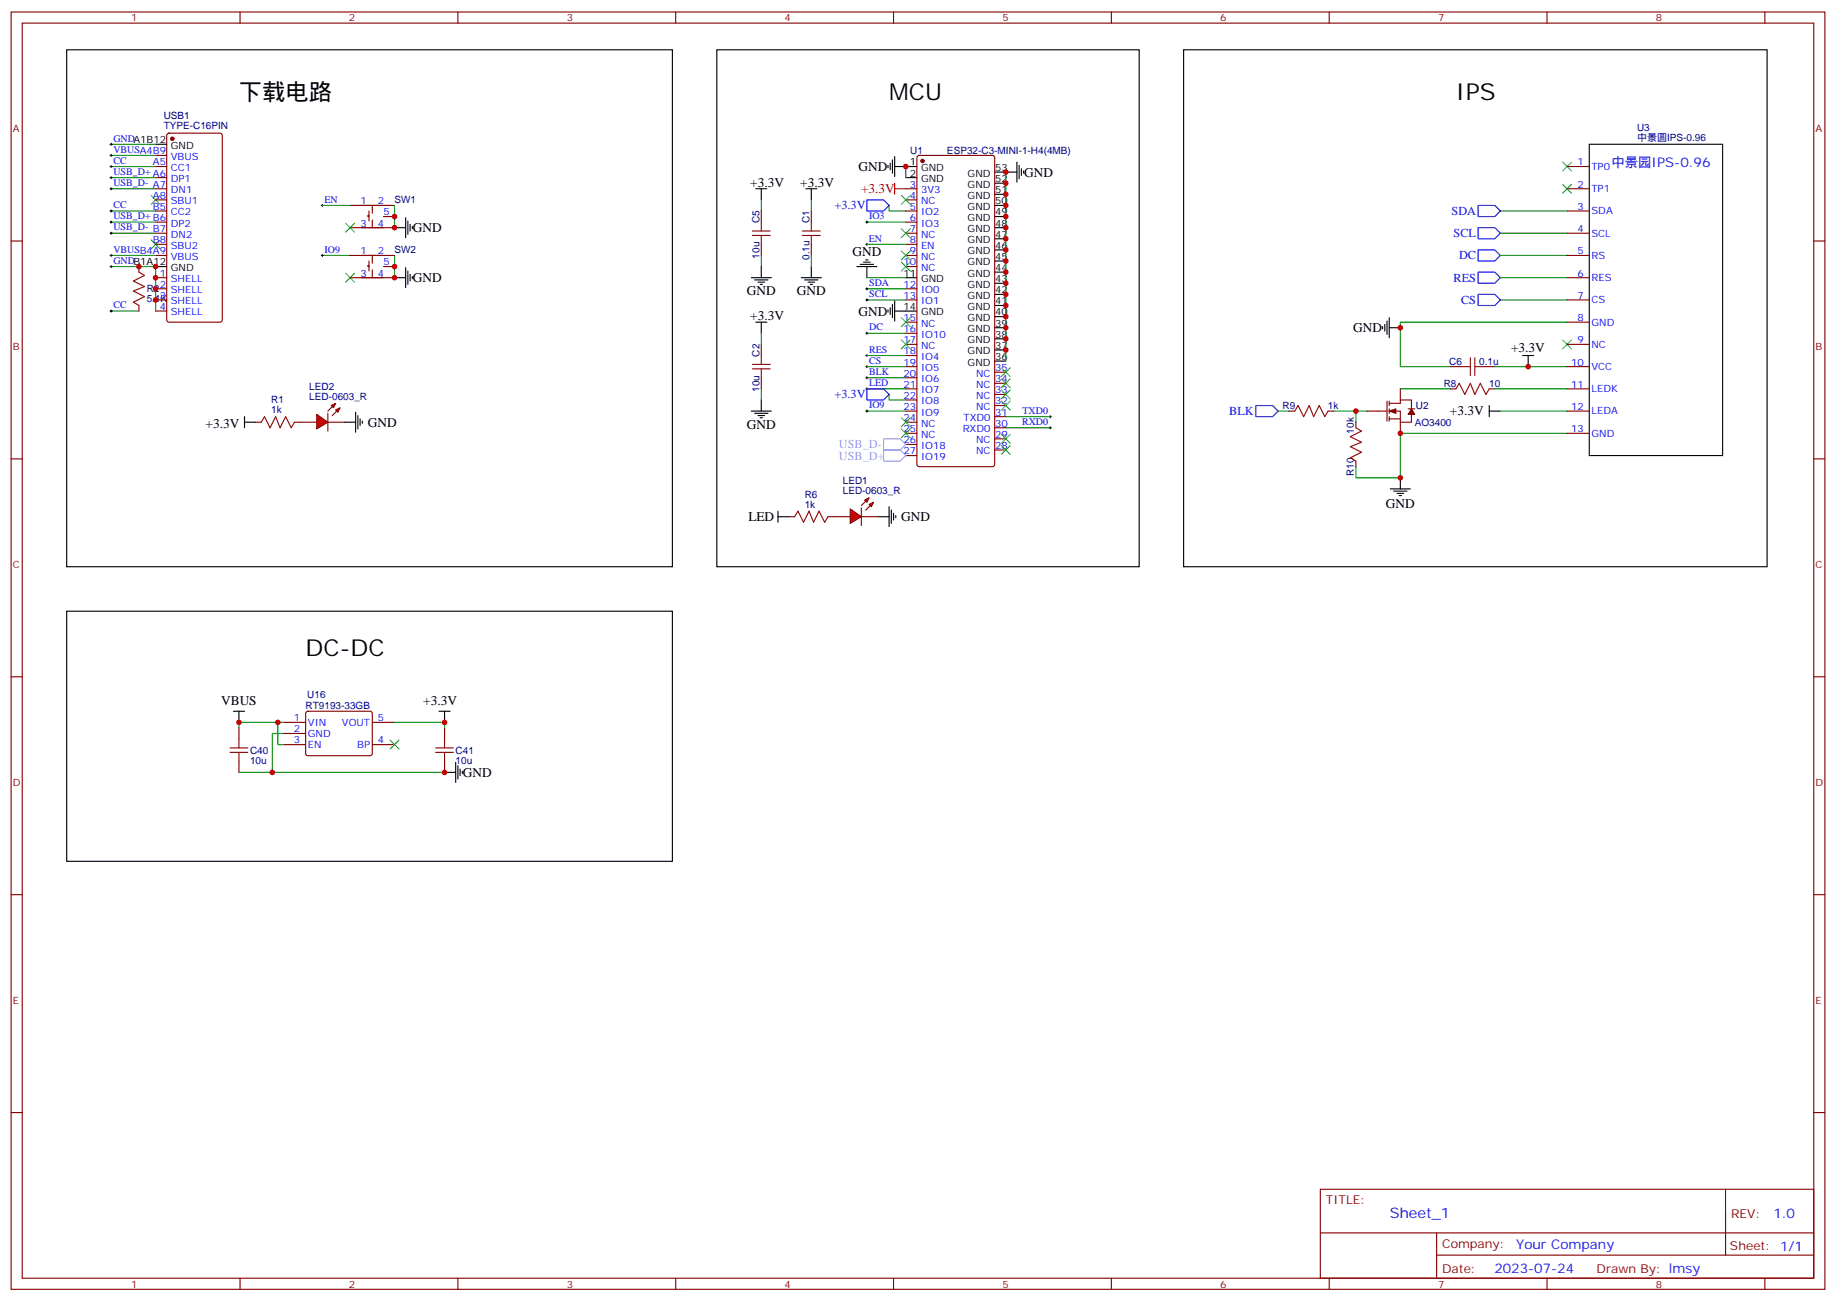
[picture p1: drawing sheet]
<svg xmlns="http://www.w3.org/2000/svg" width="583mm" height="413mm" viewBox="0 0 583 413" stroke-linecap="round" stroke-linejoin="round" font-family="sans-serif">
<g fill="none" stroke="#870000" stroke-width=".35">
<path d="M3.5 3.8h575.8v405.4h-575.8zM7.1 7.3h568.6v398.3h-568.6zM76.2 3.8v3.5M145.3 3.8v3.5M214.5 3.8v3.5M283.6 3.8v3.5M352.8 3.8v3.5M421.9 3.8v3.5M491.1 3.8v3.5M560.2 3.8v3.5M49.4 59.9h3.5M49.4 49.3h3.5"/>
<path d="M49.4 52.8h3.5M49.4 56.4h3.5M53.2 42.5l.4-.2h16.2l.7 .4 .1 58.8-.5 .7h-16.5l-.6-.4-.1-58.8zM287.5 59.9h3.5M291.3 49.5l.4-.2h23.3l.7 .4v97.7l-.4 .6-23.6 .1-.6-.5-.1-97.6zM3.5 76.5h3.6M49.4 77.5h3.5M49.4 74h3.5M49.4 70.5h3.5M49.4 67h3.5M49.4 63.4h3.5M257.5 67v3.5"/>
<path d="M257.5 77.5v3.6M287.5 77.5h3.5M287.5 74h3.5M287.5 70.5h3.5M287.5 67h3.5M287.5 63.4h3.5M575.7 76.5h3.6M44.1 84.6v1.8M44.1 96.9v1.8M49.4 95.2h3.5M49.4 91.7h3.5M49.4 81.1h3.5"/>
<path d="M49.4 88.1h3.5M49.4 98.7h3.5M287.5 95.2h3.5M287.5 91.7h3.5M287.5 84.6h3.5M287.5 81.1h3.5M287.5 119.9h3.5M287.5 116.3h3.5M287.5 112.8h3.5M287.5 109.3h3.5M287.5 105.8h3.5M287.5 102.2h3.5"/>
<path d="M315.7 118.1h3.6M287.5 137.5h3.5M287.5 134h3.5M287.5 130.5h3.5M287.5 126.9h3.5M287.5 123.4h3.5M315.7 121.6h3.6M315.7 125.2h3.6M315.7 128.7h3.6M315.7 132.2h3.6M315.7 135.7h3.6M315.7 139.3h3.6"/>
<path d="M3.5 145.6h3.6M287.5 144.6h3.5M287.5 141h3.5M315.7 142.8h3.6M575.7 145.6h3.6M250.5 164h1.7M262.8 164h1.8M3.5 214.8h3.6M575.7 214.8h3.6M3.5 283.9h3.6M575.7 283.9h3.6M3.5 353.1h3.6"/>
<path d="M575.7 353.1h3.6M419.1 377.4h156.6v28.2h-156.6zM547.7 377.4v20.9M419.1 391.2h156.5M456 398.3h119.6M456 391.2v14.2M76.2 405.6v3.6M145.3 405.6v3.6M214.5 405.6v3.6M283.6 405.6v3.6M352.8 405.6v3.6M421.9 405.6v3.6"/>
<path d="M491.1 405.6v3.6M560.2 405.6v3.6"/>
</g>
<g fill="none" stroke="#000" stroke-width=".35">
<path d="M227.5 15.8h134.1v164h-134.1zM49.4 45.8h3.5M255.8 59.9h3.5M257.5 59.9v3.5M281.9 52.5v.7M282.6 51.8v2.1M283.3 50.7v4.3M284 52.8h7M284 49.7v6.3M287.5 56.4h3.5M315.7 54.6h7.1M315.7 58.1h3.6"/>
<path d="M322.8 51.4v6.4M323.5 52.5v4.2M324.2 53.6v2.1M324.9 54.3v.7M315.7 61.7h3.6M315.7 65.2h3.6M315.7 68.7h3.6M315.7 72.2h3.6M315.7 75.8h3.6M315.7 79.3h3.6M49.4 84.6h3.5M254.4 88.1h6.3"/>
<path d="M255.4 88.8h4.2M256.5 89.5h2.1M257.2 90.2h.7M257.5 84.6v3.5M272 84.6h6.3M273 83.9h4.3M274.1 83.2h2.1M274.8 82.5h.7M275.2 84.6v3.5M281.9 98.4v.7M282.6 97.6v2.2M283.3 96.6v4.2"/>
<path d="M284 98.7h7M284 95.5v6.4M287.5 88.1h3.5M315.7 82.8h3.6M315.7 86.4h3.6M315.7 89.9h3.6M315.7 93.4h3.6M315.7 96.9h3.6M315.7 100.5h3.6M315.7 104h3.6M315.7 107.5h3.6M315.7 111.1h3.6"/>
<path d="M315.7 114.6h3.6M246.9 164h3.6M246.9 162.2v3.5M278.7 164h3.5M282.2 160.8v6.3M282.9 161.9v4.2M283.6 162.9v2.1M284.3 163.6v.7"/>
</g>
<g fill="#870000" stroke="#870000" stroke-width=".35">
<circle cx="292.8" cy="51.1" r=".53"/>
<circle cx="54.7" cy="44" r=".53"/>
</g>
<g fill="none" stroke="#3c3" stroke-width=".35">
<path d="M48 62l2.8 2.8M48 76.1l2.8 2.9M50.8 62l-2.8 2.8M50.8 76.1l-2.8 2.9M286.1 79.7l2.8 2.8M286.1 62l2.8 2.8M286.1 72.6l2.8 2.8M288.9 79.7l-2.8 2.8M288.9 62l-2.8 2.8M288.9 72.6l-2.8 2.8M286.1 83.2l2.8 2.8M288.9 83.2l-2.8 2.8"/>
<path d="M286.1 100.8l2.8 2.8M286.1 107.9l2.8 2.8M288.9 100.8l-2.8 2.8M288.9 107.9l-2.8 2.8M317.9 116.7l2.8 2.8M320.7 116.7l-2.8 2.8M286.1 136.1l2.8 2.8M286.1 132.6l2.8 2.8M288.9 136.1l-2.8 2.8M288.9 132.6l-2.8 2.8M317.9 120.2l2.8 2.8M317.9 123.8l2.8 2.8"/>
<path d="M317.9 127.3l2.8 2.8M317.9 137.9l2.8 2.8M320.7 120.2l-2.8 2.8M320.7 123.8l-2.8 2.8M320.7 127.3l-2.8 2.8M320.7 137.9l-2.8 2.8M317.9 141.4l2.8 2.8M320.7 141.4l-2.8 2.8"/>
</g>
<g fill="none" stroke="#008700" stroke-width=".35">
<path d="M35.3 52.8h14.1M35.3 45.8h14.1M35.3 49.3h14.1M35.3 56.4h14.1M35.3 59.9h14.1M287.5 52.8v3.6M319.3 54.6v60M35.3 70.5h14.1M35.3 74h14.1M35.3 67h14.1M257.5 63.4v3.6M275.2 70.5h12.3"/>
<path d="M275.2 77.5h12.3M35.3 84.6h14.1v14.1M35.3 98.7h8.8M35.3 81.1h14.1M257.5 81.1v3.5M275.2 88.1h12.3M275.2 119.9h12.3M275.2 116.3h12.3M275.2 112.8h12.3M275.2 105.8h12.3M275.2 130.5h12.3M275.2 123.4h12.3"/>
<path d="M319.3 132.2h14.1M319.3 135.7h14.1"/>
</g>
<g fill="none" stroke="#000" stroke-width=".32">
<path d="M34.9 52.8h.7M34.9 59.9h.7M34.9 56.4h.7M34.9 49.3h.7M34.9 45.8h.7M35.3 45.4v.7M35.3 49v.7M35.3 52.5v.7M35.3 56v.7M35.3 59.5v.8M34.9 70.5h.7M34.9 67h.7"/>
<path d="M34.9 74h.7M35.3 66.6v.7M35.3 70.1v.7M35.3 73.7v.7M274.8 70.5h.7M274.8 77.5h.7M275.2 70.1v.7M275.2 77.2v.7M34.9 98.7h.7M34.9 81.1h.7M34.9 84.6h.7M35.3 80.7v.7"/>
<path d="M35.3 84.2v.7M35.3 98.4v.7M274.8 112.8h.7M274.8 116.3h.7M274.8 119.9h.7M274.8 105.8h.7M275.2 105.4v.7M275.2 112.5v.7M275.2 116v.7M275.2 119.5v.7M274.8 123.4h.7M274.8 130.5h.7"/>
<path d="M275.2 123v.8M275.2 130.1v.7M333 132.2h.7M333 135.7h.7M333.4 131.9v.7M333.4 135.4v.7"/>
</g>
<path d="M284 59.9h3.5M284 58.1v3.6" fill="none" stroke="#f00" stroke-width=".35"/>
<path d="M254.7 74.7h5.6M254.7 73.3h5.6M257.5 70.5v2.8M257.5 74.7v2.8M44.1 86.4l1.8 1-3.6 1.8 3.6 1.7-3.6 1.5 3.6 1.7-3.6 1.8 1.8 1M252.2 164l1.1-1.8 1.8 3.5 1.7-3.5 1.4 3.5 1.8-3.5 1.8 3.5 1-1.7" fill="none" stroke="#a10000" stroke-width=".35"/>
<g fill="#f00" stroke="#870000" stroke-width=".35">
<path d="M269.9 161.5l3.5 2.5-3.5 2.1z"/>
<path d="M273.4 161.1v5.7z"/>
</g>
<g fill="#870000" stroke="#870000" stroke-width=".35">
<path d="M273.4 160.4l1.4-1.4z"/>
<path d="M274.8 161.9l1.4-1.5z"/>
</g>
<g fill="#f00" stroke="#870000" stroke-width=".35">
<path d="M274.5 158.7l1.4-.7-.7 1.4z"/>
<path d="M275.9 160.1l1.4-.7-.7 1.4z"/>
</g>
<g fill="none" stroke="#870000" stroke-width=".35">
<path d="M497.4 52.8h7.1M497.4 59.9h7.1M111.1 65.2h14.1M111.1 72.2h14.1M117.1 68.4h-.3v.3h.3M117.1 67v3.1M118.2 65.2v2.5M118.2 69.8v2.4M121.7 68.7h3.5M241.7 67v3.5M241.7 77.5v3.6M497.4 67h7.1"/>
<path d="M497.4 74h7.1M111.1 81.1h14.1M111.1 88.1h14.1M117.1 84.2h-.3v.4h.3M117.1 82.8v3.2M118.2 81.1v2.4M118.2 85.7v2.4M121.7 84.6h3.5M497.4 81.1h7.1M497.4 88.1h7.1M497.4 95.2h7.1M241.7 109.3v3.5"/>
<path d="M241.7 119.9v3.5M460.4 116.3h3.5M471 116.3h3.5M497.4 116.3h7.1M497.4 102.2h7.1M497.4 109.3h7.1M409.2 130.5h1.8M421.6 130.5h1.7M430.4 134v1.7M433.9 130.5h6.4M440.3 127.3v6.3M441 130.5h3.5v3.5"/>
<path d="M441 128h3.5v-1.1h3.5v3.6M441 127.3v1.4M441 129.8v1.4M441 132.2v1.4M441 132.9h3.5M444.5 123.4v3.5M444.5 134v3.5M447 129.8h2.1M448 131.2v2.8h-3.5M460.4 123.4h1.7M472.7 123.4h1.8M497.4 123.4h7.1"/>
<path d="M497.4 130.5h7.1M497.4 137.5h7.1M430.4 146.3v1.8M264.6 164h5.3M273.4 164h5.3M75.8 231v3.5M90 229.2h7M90 232.8h7M90 236.3h7M97.2 225.9l.5-.2 20 .1 .5 .6-.1 13-.6 .4h-20.1l-.4-.7v-12.7zM118.2 229.2h7M118.2 236.3h7"/>
<path d="M141.1 231v3.5M75.8 241.6v3.5M141.1 241.6v3.5"/>
</g>
<g fill="none" stroke="#a10000" stroke-width=".35">
<path d="M238.8 74.7h5.7M238.8 73.3h5.7M241.7 70.5v2.8M241.7 74.7v2.8M238.8 117.1h5.7M238.8 115.6h5.7M241.7 112.8v2.8M241.7 117.1v2.8M463.9 116.3h2.8M466.7 113.5v5.7M468.1 116.3h2.9M468.1 113.5v5.7"/>
<path d="M411 130.5l1-1.8 1.8 3.5 1.8-3.5 1.4 3.5 1.7-3.5 1.8 3.5 1.1-1.7M430.4 135.7l1.8 1.1-3.6 1.8 3.6 1.7-3.6 1.4 3.6 1.8-3.6 1.8 1.8 1M462.1 123.4l1.1-1.8 1.8 3.6 1.7-3.6 1.4 3.6 1.8-3.6 1.8 3.6 1-1.8M73 238.8h5.7M73 237.3h5.7M75.8 234.5v2.8M75.8 238.8v2.8M138.3 238.8h5.6M138.3 237.3h5.6M141.1 234.5v2.8M141.1 238.8v2.8"/>
</g>
<g fill="none" stroke="#008700" stroke-width=".35">
<path d="M102.3 65.2h8.8M125.2 65.2v7M241.7 63.4v3.6M282.2 65.2v1.8h5.3M476.2 74h21.2M476.2 67h21.2M102.3 81.1h8.8M125.2 81.1v7M241.7 81.1v3.5M275.2 95.2h12.3M275.2 91.7h12.3M476.2 95.2h21.2"/>
<path d="M476.2 88.1h21.2M476.2 81.1h21.2M241.7 105.8v3.5M474.5 116.3h22.9M497.4 102.2h-52.9v14.1h15.9M241.7 123.4v3.5M282.2 125.2v1.7h5.3M405.7 130.5h3.5M423.3 130.5h10.6M430.4 130.5v3.5M444.5 123.4h15.9M474.5 123.4h22.9"/>
<path d="M476.2 130.5h21.2M497.4 137.5h-52.9v14.1h-14.1v-3.5M88.2 229.2v7.1h1.8M90 232.8h-3.6v12.3h-10.6M90 229.2h-14.2v1.8M125.2 229.2h15.9v1.8M86.4 245.1h54.7"/>
</g>
<g fill="none" stroke="#000" stroke-width=".35">
<path d="M375.7 15.8h185.2v164h-185.2zM239.9 59.9h3.5M241.7 59.9v3.5M504.5 45.8h42.3v98.8h-42.3zM125.2 72.2h3.6M128.8 69.1v6.3M129.5 70.1v4.3M130.2 71.2v2.1M130.9 71.9v.7M125.2 88.1h3.6M128.8 84.9v6.4M129.5 86v4.2"/>
<path d="M130.2 87.1v2.1M130.9 87.8v.7M238.5 88.1h6.3M239.5 88.8h4.3M240.6 89.5h2.1M241.3 90.2h.7M241.7 84.6v3.5M239.9 102.2h3.5M241.7 102.2v3.6M438.9 103.6v.8M439.6 102.9v2.2M440.3 101.9v4.2"/>
<path d="M441 104h3.5M441 100.8v6.4M483.3 112.8h3.5M485.1 112.8v3.5M238.5 130.5h6.3M239.5 131.2h4.3M240.6 131.9h2.1M241.3 132.6h.7M241.7 126.9v3.6M472.7 130.5h3.5M472.7 128.7v3.5M441.3 155.2h6.4"/>
<path d="M442.4 155.9h4.2M443.4 156.6h2.2M444.1 157.3h.8M444.5 151.6v3.6M21.2 194h192.2v79.3h-192.2zM74.1 225.7h3.5M75.8 225.7v3.5M139.3 225.7h3.6M141.1 225.7v3.5M141.1 245.1h3.5M144.6 241.9v6.4M145.3 243v4.2"/>
<path d="M146 244.1v2.1M146.8 244.8v.7"/>
</g>
<path d="M496 51.4l2.8 2.9M496 58.5l2.8 2.8M498.8 51.4l-2.8 2.9M498.8 58.5l-2.8 2.8M109.7 70.8l2.8 2.9M112.5 70.8l-2.8 2.9M109.7 86.7l2.8 2.8M112.5 86.7l-2.8 2.8M496 107.9l2.8 2.8M498.8 107.9l-2.8 2.8M123.8 234.9l2.8 2.8M126.6 234.9l-2.8 2.8" fill="none" stroke="#3c3" stroke-width=".35"/>
<path d="M275.2 63.4h5.3l1.7 1.8-1.7 1.8h-5.3zM469.2 65.2h5.3l1.7 1.8-1.7 1.7h-5.3zM469.2 72.2h5.3l1.7 1.8-1.7 1.8h-5.3zM469.2 79.3h5.3l1.7 1.8-1.7 1.7h-5.3zM469.2 86.4h5.3l1.7 1.7-1.7 1.8h-5.3zM469.2 93.4h5.3l1.7 1.8-1.7 1.7h-5.3zM275.2 123.4h5.3l1.7 1.8-1.7 1.7h-5.3zM398.6 128.7h5.3l1.8 1.8-1.8 1.7h-5.3z" fill="none" stroke="#00f" stroke-width=".35"/>
<path d="M102 65.2h.7M102.3 64.8v.7M102 81.1h.7M102.3 80.7v.7M274.8 95.2h.7M274.8 91.7h.7M275.2 91.3v.7M275.2 94.8v.7" fill="none" stroke="#000" stroke-width=".32"/>
<g fill="#870000" stroke="#870000" stroke-width=".35">
<path d="M448 129.8l1.1 1.7h-2.1z"/>
<path d="M441 130.5l2.1-.7v1.4z"/>
</g>
<path d="M280.5 139.3h5.3l1.7 1.7-1.7 1.8h-5.3zM280.5 142.8h5.3l1.7 1.8-1.7 1.7h-5.3z" fill="none" stroke="#6cf" stroke-width=".35"/>
<g fill="#f00" stroke="#870000" stroke-width=".35">
<path d="M100.5 131.5l3.6 2.5-3.6 2.1z"/>
<path d="M104.1 131.2v5.6z"/>
</g>
<g fill="#870000" stroke="#870000" stroke-width=".35">
<path d="M104.1 130.5l1.4-1.5z"/>
<path d="M106.9 130.5l-1.4 1.4z"/>
</g>
<g fill="#f00" stroke="#870000" stroke-width=".35">
<path d="M105.1 128.7l1.4-.7-.7 1.4z"/>
<path d="M106.5 130.1l1.4-.7-.7 1.4z"/>
</g>
<path d="M81.1 134h1.8M93.5 134h7M104.1 134h5.3" fill="none" stroke="#870000" stroke-width=".35"/>
<path d="M82.9 134l1.1-1.8 1.7 3.5 1.8-3.5 1.4 3.5 1.8-3.5 1.7 3.5 1.1-1.7" fill="none" stroke="#a10000" stroke-width=".35"/>
<path d="M21.2 15.8h192.2v164h-192.2zM77.6 134h3.5M77.6 132.2v3.5M109.4 134h3.5M112.9 130.8v6.4M113.6 131.9v4.2M114.3 132.9v2.1M115 133.6v.7" fill="none" stroke="#000" stroke-width=".35"/>
<g fill="#c00">
<circle cx="319.3" cy="58.1" r=".88"/>
<circle cx="319.3" cy="61.7" r=".88"/>
<circle cx="319.3" cy="65.2" r=".88"/>
<circle cx="319.3" cy="68.7" r=".88"/>
<circle cx="319.3" cy="72.2" r=".88"/>
<circle cx="319.3" cy="75.8" r=".88"/>
<circle cx="319.3" cy="79.3" r=".88"/>
<circle cx="319.3" cy="82.8" r=".88"/>
<circle cx="319.3" cy="86.4" r=".88"/>
<circle cx="319.3" cy="89.9" r=".88"/>
<circle cx="319.3" cy="93.4" r=".88"/>
<circle cx="319.3" cy="96.9" r=".88"/>
<circle cx="319.3" cy="100.5" r=".88"/>
<circle cx="319.3" cy="104" r=".88"/>
<circle cx="319.3" cy="107.5" r=".88"/>
<circle cx="319.3" cy="111.1" r=".88"/>
<circle cx="319.3" cy="54.6" r=".88"/>
<circle cx="287.5" cy="52.8" r=".88"/>
<circle cx="44.1" cy="84.6" r=".88"/>
<circle cx="49.4" cy="95.2" r=".88"/>
<circle cx="49.4" cy="91.7" r=".88"/>
<circle cx="49.4" cy="88.1" r=".88"/>
<circle cx="49.4" cy="84.6" r=".88"/>
<circle cx="75.8" cy="229.2" r=".88"/>
<circle cx="88.2" cy="229.2" r=".88"/>
<circle cx="86.4" cy="245.1" r=".88"/>
<circle cx="141.1" cy="245.1" r=".88"/>
<circle cx="430.4" cy="130.5" r=".88"/>
<circle cx="444.5" cy="104" r=".88"/>
<circle cx="141.1" cy="229.2" r=".88"/>
<circle cx="125.2" cy="72.2" r=".88"/>
<circle cx="125.2" cy="68.7" r=".88"/>
<circle cx="125.2" cy="84.6" r=".88"/>
<circle cx="125.2" cy="88.1" r=".88"/>
<circle cx="444.5" cy="137.5" r=".88"/>
<circle cx="444.5" cy="151.6" r=".88"/>
<circle cx="485.1" cy="116.3" r=".88"/>
</g>
<g font-size="7.4">
<text x="75.8" y="31.7">下载电路</text>
<text x="282.2" y="31.7">MCU</text>
<text x="462.1" y="31.7">IPS</text>
<text x="97" y="208.1">DC-DC</text>
</g>
<text font-size="4.6" fill="#00f" x="441.2" y="386.4">Sheet_1</text>
<g font-size="4.2" fill="#00f">
<text x="511.5" y="52.9">中景园IPS-0.96</text>
<text x="562.9" y="386.7">1.0</text>
<text x="481.3" y="396.2">Your Company</text>
<text x="474.4" y="404">2023-07-24</text>
</g>
<g font-size="4.2">
<text x="238.1" y="59.2">+3.3V</text>
<text x="254" y="59.2">+3.3V</text>
<text x="272.5" y="54.3">GND</text>
<text x="325.1" y="56">GND</text>
<text x="131.1" y="73.7">GND</text>
<text x="270.6" y="81.4">GND</text>
<text x="131.1" y="89.6">GND</text>
<text x="237.1" y="93.8">GND</text>
<text x="252.9" y="93.8">GND</text>
<text x="238.1" y="101.5">+3.3V</text>
<text x="272.5" y="100.1">GND</text>
<text x="429.5" y="105.4">GND</text>
<text x="479.7" y="111.7">+3.3V</text>
<text x="460.3" y="131.9">+3.3V</text>
<text x="65.3" y="135.7">+3.3V</text>
<text x="116.8" y="135.4">GND</text>
<text x="237.1" y="136.1">GND</text>
<text x="439.9" y="161.2">GND</text>
<text x="237.5" y="165.4">LED</text>
<text x="286.1" y="165.4">GND</text>
<text x="70.2" y="223.6">VBUS</text>
<text x="134.3" y="223.6">+3.3V</text>
<text x="146.9" y="246.5">GND</text>
</g>
<text font-size="4.2" fill="#f00" x="273.3" y="61.3">+3.3V</text>
<g font-size="3.9" fill="#00f">
<text x="264.9" y="66.4">+3.3V</text>
<text x="460.8" y="68.2">SDA</text>
<text x="461.4" y="75.3">SCL</text>
<text x="463.1" y="82.3">DC</text>
<text x="461.4" y="89.4">RES</text>
<text x="463.8" y="96.4">CS</text>
<text x="264.9" y="126.4">+3.3V</text>
<text x="390.2" y="131.7">BLK</text>
</g>
<g font-size="3.9" fill="#6cf">
<text x="266.3" y="142.3">USB_D-</text>
<text x="266.3" y="145.8">USB_D+</text>
</g>
<g font-size="3.9" fill="#800">
<text x="420.9" y="382">TITLE:</text>
<text x="549.5" y="386.7">REV:</text>
<text x="457.8" y="396.2">Company:</text>
<text x="549.1" y="396.8">Sheet: 1/1</text>
<text x="457.8" y="403.9">Date:</text>
<text x="506.8" y="403.9">Drawn By: lmsy</text>
</g>
<g font-size="3.2" fill="#800">
<text x="41.6" y="6.8">1</text>
<text x="110.8" y="6.8">2</text>
<text x="179.9" y="6.8">3</text>
<text x="249.1" y="6.8">4</text>
<text x="318.2" y="6.8">5</text>
<text x="387.3" y="6.8">6</text>
<text x="456.5" y="6.8">7</text>
<text x="525.6" y="6.8">8</text>
<text x="4.1" y="41.9">A</text>
<text x="576.3" y="41.9">A</text>
<text x="4.1" y="111.1">B</text>
<text x="576.3" y="111.1">B</text>
<text x="4.1" y="180.2">C</text>
<text x="576.3" y="180.2">C</text>
<text x="4.1" y="249.3">D</text>
<text x="576.3" y="249.3">D</text>
<text x="4.1" y="318.5">E</text>
<text x="576.3" y="318.5">E</text>
<text x="41.6" y="408.6">1</text>
<text x="110.8" y="408.6">2</text>
<text x="179.9" y="408.6">3</text>
<text x="249.1" y="408.6">4</text>
<text x="318.2" y="408.6">5</text>
<text x="387.3" y="408.6">6</text>
<text x="456.5" y="408.6">7</text>
<text x="525.6" y="408.6">8</text>
</g>
<g font-size="3.2" fill="#000080">
<text x="52" y="41">TYPE-C16PIN</text>
<text x="52" y="37.8">USB1</text>
<text x="519.7" y="41.6">U3</text>
<text x="519.7" y="44.7">中景圆IPS-0.96</text>
<text x="288.9" y="48.7">U1</text>
<text x="300.6" y="48.7">ESP32-C3-MINI-1-H4(4MB)</text>
<text x="125.2" y="64.6">SW1</text>
<text x="241.1" y="70.8" transform="rotate(-90 241.1 70.8)">C5</text>
<text x="256.9" y="70.8" transform="rotate(-90 256.9 70.8)">C1</text>
<text x="125.2" y="80.4">SW2</text>
<text x="241.1" y="82" transform="rotate(-90 241.1 82)">10u</text>
<text x="256.9" y="82.5" transform="rotate(-90 256.9 82.5)">0.1u</text>
<text x="46.6" y="95.9">5.1K</text>
<text x="46.6" y="92.7">R2</text>
<text x="241.1" y="113.2" transform="rotate(-90 241.1 113.2)">C2</text>
<text x="460" y="115.7">C6</text>
<text x="469.5" y="115.7">0.1u</text>
<text x="98.2" y="123.8">LED2</text>
<text x="241.1" y="124.4" transform="rotate(-90 241.1 124.4)">10u</text>
<text x="458.3" y="122.8">R8</text>
<text x="472.7" y="122.8">10</text>
<text x="86.1" y="131.2">1k</text>
<text x="86.1" y="128">R1</text>
<text x="98.2" y="126.9">LED-0603_R</text>
<text x="407.1" y="129.8">R9</text>
<text x="421.5" y="129.8">1k</text>
<text x="449.5" y="129.8">U2</text>
<text x="429.7" y="137.6" transform="rotate(-90 429.7 137.6)">10k</text>
<text x="449.1" y="135.1">AO3400</text>
<text x="267.5" y="153.7">LED1</text>
<text x="429.7" y="151.1" transform="rotate(-90 429.7 151.1)">R10</text>
<text x="255.4" y="161.1">1k</text>
<text x="255.4" y="158">R6</text>
<text x="267.5" y="156.9">LED-0603_R</text>
<text x="97.5" y="221.6">U16</text>
<text x="97" y="225.1">RT9193-33GB</text>
<text x="79.4" y="239.2">C40</text>
<text x="144.6" y="239.2">C41</text>
<text x="79.4" y="242.3">10u</text>
<text x="144.6" y="242.3">10u</text>
</g>
<g font-size="3.2" fill="#00f">
<text x="36" y="44.9">GNDA1B12</text>
<text x="36" y="52">CC</text>
<text x="36" y="48.4">VBUSA4B9</text>
<text x="48.6" y="52.5">A5</text>
<text x="54.2" y="50.7">VBUS</text>
<text x="500.7" y="52.5">1</text>
<text x="505.2" y="53.9">TP0</text>
<text x="36" y="59">USB_D- A7</text>
<text x="36" y="55.5">USB_D+ A6</text>
<text x="54.2" y="54.3">CC1</text>
<text x="54.2" y="57.8">DP1</text>
<text x="288.8" y="59.5">3</text>
<text x="500.7" y="59.5">2</text>
<text x="48.6" y="63.1">A8</text>
<text x="54.2" y="61.3">DN1</text>
<text x="54.2" y="64.8">SBU1</text>
<text x="103" y="64.3">EN</text>
<text x="114.4" y="64.8">1</text>
<text x="119.9" y="64.8">2</text>
<text x="288.8" y="63.1">4</text>
<text x="292.3" y="64.8">NC</text>
<text x="292.3" y="61.3">3V3</text>
<text x="505.2" y="61">TP1</text>
<text x="36" y="66.1">CC</text>
<text x="36" y="69.6">USB_D+ B6</text>
<text x="48.5" y="66.6">B5</text>
<text x="54.2" y="68.4">CC2</text>
<text x="54.2" y="71.9">DP2</text>
<text x="114.4" y="71.9">3</text>
<text x="119.9" y="71.9">4</text>
<text x="121.7" y="68.4">5</text>
<text x="275.9" y="69.6">IO3</text>
<text x="288.8" y="70.1">6</text>
<text x="288.8" y="66.6">5</text>
<text x="292.3" y="71.9">IO3</text>
<text x="292.3" y="68.4">IO2</text>
<text x="500.7" y="66.6">3</text>
<text x="505.2" y="68">SDA</text>
<text x="36" y="73.1">USB_D- B7</text>
<text x="48.5" y="77.2">B8</text>
<text x="54.2" y="75.4">DN2</text>
<text x="275.8" y="76.6">EN</text>
<text x="288.8" y="77.2">8</text>
<text x="288.8" y="73.7">7</text>
<text x="292.3" y="75.4">NC</text>
<text x="500.7" y="73.7">4</text>
<text x="505.2" y="75.1">SCL</text>
<text x="36" y="80.2">VBUSB4A9</text>
<text x="36" y="83.7">GNDB1A12</text>
<text x="54.2" y="79">SBU2</text>
<text x="54.2" y="82.5">VBUS</text>
<text x="103" y="80.2">IO9</text>
<text x="114.4" y="80.7">1</text>
<text x="119.9" y="80.7">2</text>
<text x="288.8" y="80.7">9</text>
<text x="292.3" y="82.5">NC</text>
<text x="292.3" y="79">EN</text>
<text x="500.7" y="80.7">5</text>
<text x="505.2" y="82.1">RS</text>
<text x="50.7" y="87.8">1</text>
<text x="54.2" y="89.5">SHELL</text>
<text x="114.4" y="87.8">3</text>
<text x="119.9" y="87.8">4</text>
<text x="121.7" y="84.2">5</text>
<text x="286.8" y="84.2">10</text>
<text x="292.3" y="86">NC</text>
<text x="500.7" y="87.8">6</text>
<text x="505.2" y="89.2">RES</text>
<text x="50.7" y="91.3">2</text>
<text x="50.7" y="94.8">3</text>
<text x="54.2" y="93.1">SHELL</text>
<text x="275.9" y="94.3">SCL</text>
<text x="275.9" y="90.8">SDA</text>
<text x="286.8" y="94.8">13</text>
<text x="286.8" y="91.3">12</text>
<text x="292.3" y="93.1">IO0</text>
<text x="500.7" y="94.8">7</text>
<text x="36" y="97.8">CC</text>
<text x="50.7" y="98.4">4</text>
<text x="54.2" y="96.6">SHELL</text>
<text x="54.2" y="100.1">SHELL</text>
<text x="286.8" y="101.9">15</text>
<text x="292.3" y="96.6">IO1</text>
<text x="500.7" y="101.9">8</text>
<text x="505.2" y="96.2">CS</text>
<text x="275.9" y="104.9">DC</text>
<text x="286.8" y="105.4">16</text>
<text x="292.3" y="107.2">IO10</text>
<text x="292.3" y="103.6">NC</text>
<text x="505.2" y="103.3">GND</text>
<text x="275.9" y="111.9">RES</text>
<text x="286.8" y="112.5">18</text>
<text x="286.8" y="108.9">17</text>
<text x="292.3" y="110.7">NC</text>
<text x="500.7" y="108.9">9</text>
<text x="505.2" y="110.3">NC</text>
<text x="275.9" y="115.5">CS</text>
<text x="275.9" y="119">BLK</text>
<text x="286.8" y="119.5">20</text>
<text x="286.8" y="116">19</text>
<text x="292.3" y="117.8">IO5</text>
<text x="292.3" y="114.2">IO4</text>
<text x="309.8" y="119.5">NC</text>
<text x="315.9" y="117.8">35</text>
<text x="498.7" y="116">10</text>
<text x="505.2" y="117.4">VCC</text>
<text x="275.9" y="122.5">LED</text>
<text x="286.8" y="123">21</text>
<text x="292.3" y="124.8">IO7</text>
<text x="292.3" y="121.3">IO6</text>
<text x="309.8" y="123">NC</text>
<text x="315.9" y="121.3">34</text>
<text x="315.9" y="124.8">33</text>
<text x="498.7" y="123">11</text>
<text x="505.2" y="124.5">LEDK</text>
<text x="275.9" y="129.6">IO9</text>
<text x="286.8" y="130.1">23</text>
<text x="286.8" y="126.6">22</text>
<text x="292.3" y="131.9">IO9</text>
<text x="292.3" y="128.3">IO8</text>
<text x="309.8" y="126.6">NC</text>
<text x="309.8" y="130.1">NC</text>
<text x="315.9" y="128.3">32</text>
<text x="315.9" y="131.9">31</text>
<text x="324.6" y="131.3">TXD0</text>
<text x="498.7" y="130.1">12</text>
<text x="505.2" y="131.5">LEDA</text>
<text x="286.8" y="137.2">25</text>
<text x="286.8" y="133.6">24</text>
<text x="292.3" y="135.4">NC</text>
<text x="305.6" y="137.2">RXD0</text>
<text x="305.8" y="133.6">TXD0</text>
<text x="315.9" y="135.4">30</text>
<text x="324.4" y="134.9">RXD0</text>
<text x="498.7" y="137.2">13</text>
<text x="286.8" y="140.7">26</text>
<text x="292.3" y="142.5">IO18</text>
<text x="292.3" y="138.9">NC</text>
<text x="309.8" y="140.7">NC</text>
<text x="315.9" y="138.9">29</text>
<text x="315.9" y="142.5">28</text>
<text x="505.2" y="138.6">GND</text>
<text x="286.8" y="144.2">27</text>
<text x="292.3" y="146">IO19</text>
<text x="309.8" y="144.2">NC</text>
<text x="93.2" y="228.9">1</text>
<text x="93.2" y="232.4">2</text>
<text x="97.7" y="230.3">VIN</text>
<text x="97.7" y="233.8">GND</text>
<text x="108.5" y="230.3">VOUT</text>
<text x="119.9" y="228.9">5</text>
<text x="93.2" y="235.9">3</text>
<text x="97.7" y="237.3">EN</text>
<text x="113.4" y="237.3">BP</text>
<text x="119.9" y="235.9">4</text>
</g>
<g font-size="3.2">
<text x="54.2" y="47.2">GND</text>
<text x="288.8" y="52.5">1</text>
<text x="288.8" y="56">2</text>
<text x="292.3" y="57.8">GND</text>
<text x="292.3" y="54.3">GND</text>
<text x="307.1" y="56">GND</text>
<text x="307.1" y="59.5">GND</text>
<text x="315.9" y="54.3">53</text>
<text x="315.9" y="57.8">52</text>
<text x="307.1" y="63.1">GND</text>
<text x="315.9" y="61.3">51</text>
<text x="315.9" y="64.8">50</text>
<text x="307.1" y="66.6">GND</text>
<text x="307.1" y="70.1">GND</text>
<text x="315.9" y="68.4">49</text>
<text x="315.9" y="71.9">48</text>
<text x="307.1" y="73.7">GND</text>
<text x="307.1" y="77.2">GND</text>
<text x="315.9" y="75.4">47</text>
<text x="307.1" y="80.7">GND</text>
<text x="315.9" y="79">46</text>
<text x="315.9" y="82.5">45</text>
<text x="54.2" y="86">GND</text>
<text x="286.8" y="87.8">11</text>
<text x="292.3" y="89.5">GND</text>
<text x="307.1" y="84.2">GND</text>
<text x="307.1" y="87.8">GND</text>
<text x="315.9" y="86">44</text>
<text x="315.9" y="89.5">43</text>
<text x="307.1" y="91.3">GND</text>
<text x="307.1" y="94.8">GND</text>
<text x="315.9" y="93.1">42</text>
<text x="286.8" y="98.4">14</text>
<text x="292.3" y="100.1">GND</text>
<text x="307.1" y="98.4">GND</text>
<text x="307.1" y="101.9">GND</text>
<text x="315.9" y="96.6">41</text>
<text x="315.9" y="100.1">40</text>
<text x="307.1" y="105.4">GND</text>
<text x="315.9" y="103.6">39</text>
<text x="315.9" y="107.2">38</text>
<text x="307.1" y="108.9">GND</text>
<text x="307.1" y="112.5">GND</text>
<text x="315.9" y="110.7">37</text>
<text x="307.1" y="116">GND</text>
<text x="315.9" y="114.2">36</text>
</g>
</svg>
